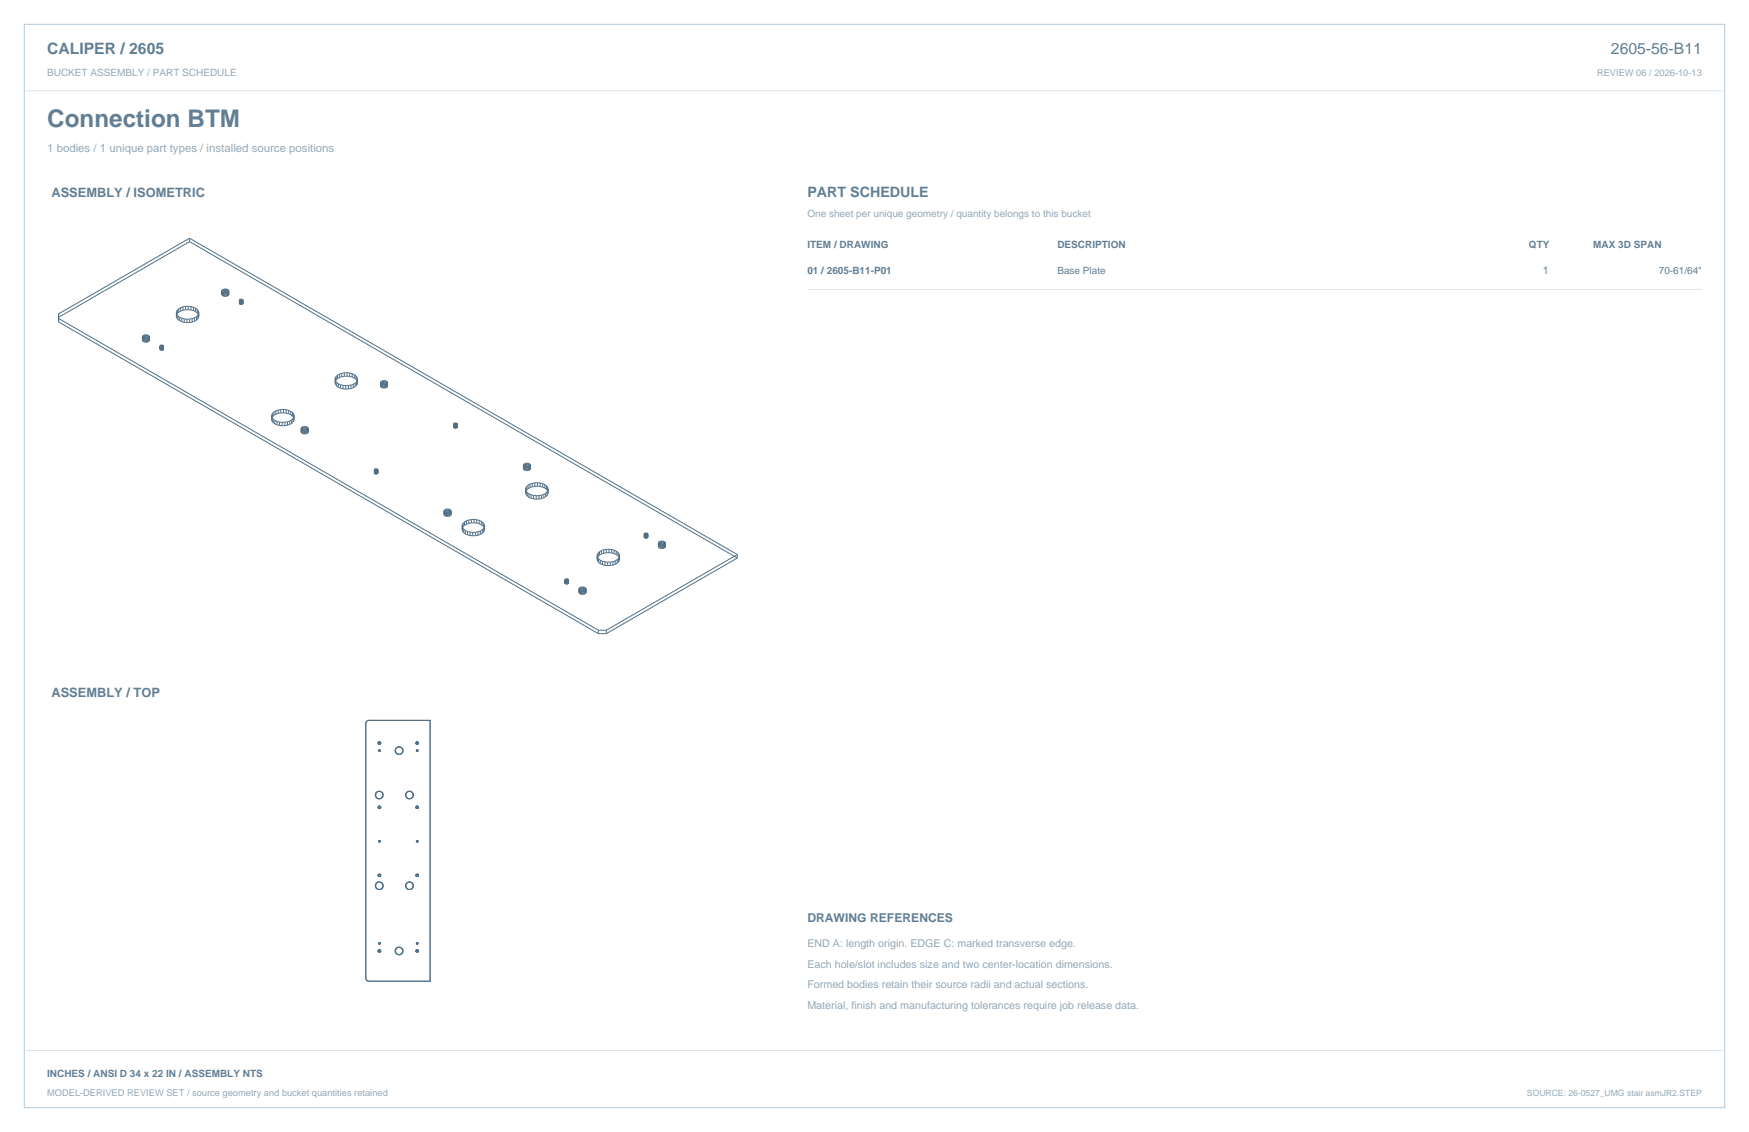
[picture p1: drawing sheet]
<svg xmlns="http://www.w3.org/2000/svg" width="864mm" height="559mm" viewBox="0 0 864 559" stroke-linecap="round" stroke-linejoin="round" font-family="sans-serif">
<path d="M12 12h840v535h-840z" fill="none" stroke="#b8cad8" stroke-width=".49"/>
<path d="M12 45h840M399 143h441M12 519h840" fill="none" stroke="#dbe5ed" stroke-width=".49"/>
<g fill="none" stroke="#536f85" stroke-width=".49">
<path d="M94 118v1M94 118l-65 37v4l266 154M94 118l270 156M94 119l-65 38M94 119l270 156M29 157l266 154M87 155v1M87 155h.1M87 156v1M87 154v1M87 155v2M87 155l1 1"/>
<path d="M87 157l1 1M88 153v2M88 153l-1 1M88 155h-1M88 156v2M88 156l1 1M88 158h1M88 152v2M88 152v1M88 154v1M89 157v1M89 158l1 1"/>
<path d="M89 157h1M89 152v2M89 152h-1M89 154h-1M90 159h1M90 157h1M90 157v2M90 151v2M90 151l-1 1M90 153l-1 1M91 159h1M91 157l1 1"/>
<path d="M91 157v2M92 151v2M92 151h-2M92 153h-2M92 158v1M93 151v2M93 151h1M93 151h-1M93 153h1M93 153h-1M94 158v1M94 159h-2"/>
<path d="M94 158h-2M94 151v2M94 151l1 1M94 153h1M95 159h-1M95 157v2M95 157l-1 1M95 152v1M95 152h2M95 153l2 1M96 157h-1M96 159h-1"/>
<path d="M96 157v2M97 152v2M97 152v1M97 154h.1M97 158l-1 1M97 156v2M97 156l-1 1M97 154l1 2M97 153v1M97 153h1M98 157l-1 1M98 156v1"/>
<path d="M98 156h-1M98 153v4M98 153v1M98 157h.1M98 154v2M110 146h.1M110 143v3M110 143v1M110 143h.1M110 144v2M110 144h.1M110 143v2"/>
<path d="M110 145v1M110 146h1M110 144l1 1M111 143v1M111 144l-1 1M111 143h-1M111 146h.1M111 145h.1M111 145v1M111 143h.1M111 144h.1M111 143h1"/>
<path d="M111 144h1M112 146h-1M112 145v1M112 145h-1M112 143v1M112 143h.1M112 144h.1M112 146h.1M112 145h.1M112 144l1 2M112 143v3M112 143h1"/>
<path d="M113 146h-1M113 144v2M113 144l-1 1M113 143v3M113 143v1M113 146h.1M113 144h.1M118 148h.1M118 150h.1M118 148h2M118 148v2M118 150h1"/>
<path d="M119 148v2M119 148h-1M119 150h.1M119 148h.1M119 148h1M120 148v2M120 148h.1M120 149l-2 1M120 149h.1M120 150h-1M120 149v1M120 150h.1"/>
<path d="M70 168h1M70 166v2M70 166l1 1M71 168v1M71 166v2M71 166h-1M71 169h.1M71 167v2M71 167h.1M71 165v2M71 165v1M71 167l-1 1"/>
<path d="M71 169h1M71 167h1M71 165h.1M72 169h.1M72 167h.1M72 167v2M72 165v2M72 165h-1M72 167h-1M72 165h.1M72 165h1M72 167h1"/>
<path d="M73 165v2M73 165h.1M73 167h.1M73 169h-1M73 167v2M73 167h-1M73 165v1M73 167l1 1M73 169h.1M73 166v3M73 166h1M74 166h.1"/>
<path d="M74 166v2M74 168l-1 1M74 168h.1M74 166l-1 1M79 173h.1M79 171h2M79 171v2M79 171h.1M79 170v3M79 170v1M79 170h.1M79 173h1"/>
<path d="M80 170v3M80 170h-1M80 173h.1M80 170h.1M80 170l1 1M81 173h-1M81 171v2M81 171h.1M81 172h-1l-1 1M81 172h.1M81 173h.1M81 172v1"/>
<path d="M165 187v2M165 187l1 1M165 189l1 1M166 187v1M166 187h-1M166 188l-1 1M166 188v2M166 188v1M166 190v1M166 186v2M166 186v1M166 188h.1"/>
<path d="M166 189v2M166 189h1M166 191h1M167 185v2M167 185l-1 1M167 187l-1 1M167 189v2M167 191l1 1M167 189l1 1M168 185v1M168 185h-1M168 186l-1 1"/>
<path d="M168 192h1M168 190h1M168 190v2M169 184v2M169 184l-1 1M169 186h-1M169 192h2M169 190h2M169 190v2M170 184v2M170 184h-1M170 186h-1"/>
<path d="M171 190v2M171 184v2M171 184h-1M171 184h2M171 186h-1M171 186h2M172 192h-1M172 190v2M172 190h-1M173 184v2M173 184h1M173 186h1"/>
<path d="M173 192h-1M173 190v2M173 190h-1M174 184v2M174 184l1 1M174 186l1 1M174 191l-1 1M174 190v1M174 190h-1M175 185v2M175 185l1 1M175 187h1"/>
<path d="M175 191h-1M175 189v2M175 189l-1 1M176 187l1 2M176 186v1M176 186h.1M176 190l-1 1M176 189v1M176 189h-1M176 186v3M176 186l1 1M177 189h-1"/>
<path d="M177 187v2M177 187l-1 2M188 191h.1M188 188v3M188 188v2M188 188h.1M188 191h1M188 190v1M188 190h1M189 188v2M189 190l-1 1M189 188h-1"/>
<path d="M189 191v1M189 190v1M189 190h.1M189 188h.1M189 192h1M189 190h1M189 190v2M190 190v2M190 188v2M190 188h-1M190 188h.1M190 190h-1"/>
<path d="M190 190h.1M190 192h.1M190 188h1M190 190h1M190 191v1M190 190v1M191 188v2M191 188h.1M191 190v1M191 191h-1M191 188v3M191 191h.1"/>
<path d="M191 190h-1M191 188v1M191 189v2M191 189v1M134 207v1M134 205v2M134 205v1M134 206v2M134 206l1 1M134 208l1 1M135 204v2M135 204l-1 1"/>
<path d="M135 206l-1 1M135 207v2M135 207l1 1M135 209h1M135 203v2M135 203v1M135 205v1M136 208v1M136 209l1 1M136 208h1M136 203v1M136 203h-1"/>
<path d="M136 204l-1 1M137 210h1M137 208h1M137 208v2M137 202v2M137 202l-1 1M137 204h-1M138 210h1M138 208h1M138 208v2M139 202v2M139 202h-2"/>
<path d="M139 204h-2M139 208v2M140 202v2M140 202h-1M140 202h1M140 204h-1M140 204h1M141 210h-2M141 208v2M141 208h-2M141 202v2M141 202l2 1"/>
<path d="M141 204h2M142 210h-1M142 208v2M142 208h-1M143 203v1M143 203h1M143 204l1 1M143 210h-1M143 208v2M143 208h-1M144 203v2M144 203v1"/>
<path d="M144 205h.1M144 209l-1 1M144 207v2M144 207l-1 1M144 205l1 1M144 204v1M144 204h1M145 208l-1 1M145 207v1M145 207h-1M145 206v2M145 204v2"/>
<path d="M145 204v1M145 208h.1M145 205v3M145 205v2M149 214h.1M149 211v3M149 211v1M149 211h.1M149 214h1M149 212v2M149 212h1M150 214h.1"/>
<path d="M150 212v2M150 212h.1M150 211v1M150 211h-1M150 212h-1M150 212v1M150 211h.1M150 213v1M151 211v1M151 211h-1M151 211h.1M151 212h-1"/>
<path d="M151 212h.1M151 214h-1M151 213v1M151 213h-1M151 214h.1M151 212v2M151 212v1M151 211h1M151 212l1 1M152 214h-1M152 211v3M152 211h.1"/>
<path d="M152 214h.1M152 212v2M152 212h-1M152 213v1M152 211v1M152 211v2M224 209v1M224 211h.1M224 209v2M224 209h.1M224 210h.1M224 211h1"/>
<path d="M225 209v2M225 209h-1M225 211h.1M225 209h.1M225 209h1M226 211h.1M226 211h-2M226 209v2M226 209h.1M226 211h-1M226 209l-2 1M185 232h.1"/>
<path d="M185 232v2M185 234h.1M185 232h2M185 231v3M185 231v1M185 231h.1M185 234h1M186 231v3M186 231h-1M186 231h.1M186 234h.1M186 231v1"/>
<path d="M186 232h.1M186 232v2M186 232h1M187 234h-1M187 232v2M187 232h.1M187 234h.1M187 234l-1-1-1 1M258 231l1 1M258 229v2M258 229l1 1M259 232h.1"/>
<path d="M259 229v3M259 229h-1M259 229h.1M259 230l1 1M259 230v2M259 232h1M259 229v1M259 230l-1 1M260 231v1M260 232h.1M260 231h.1M260 229v1"/>
<path d="M260 229h-1M260 230h-1M260 229h.1M260 229h1M260 230h.1M260 230h1M261 231h-1M261 232h-1M261 231v1M261 229v1M261 229h.1M261 230v1"/>
<path d="M261 240v1M261 240h-1M261 232h.1M261 229v3M261 230v2M261 229v2M261 229h1M261 231h1M262 232h-1M262 239v2M262 239l-1 1M262 229v3"/>
<path d="M262 229h.1M262 232h.1M262 229v1M262 231v1M262 230v1M262 230h-1M263 239v1M263 239h-1M264 238v2M264 238l-1 1M265 238v2M265 238h-1"/>
<path d="M265 238h2M267 238v2M267 238l1 1M268 239v1M268 239h1M269 239v2M269 239l1 1M270 240v1M270 240v2M219 254h.1M219 252v2M219 252l1 1"/>
<path d="M219 254h1M219 252h.1M220 254v1M220 252v2M220 252h-1M220 255h.1M220 253v2M220 253h.1M220 251v4M220 251v1M220 253l-1 1M220 251v2"/>
<path d="M220 251h.1M220 255h1M220 253h1M221 251v2M221 251h-1M221 253h-1M221 253v2M221 251h.1M221 251h1M221 253h1M221 253h.1M221 255h.1"/>
<path d="M222 251v2M222 251h.1M222 253h.1M222 255h-1M222 251v4M222 251v1M222 255h.1M222 253v2M222 253h-1M222 252v1M222 252h.1M222 253l1 1"/>
<path d="M222 252v3M222 252h1M223 254l-1 1M223 252v2M223 252h.1M223 252l-1 1M223 254h.1M228 259v2M229 258v2M229 258l-1 1M229 260l-1 1M229 258v1"/>
<path d="M229 258h.1M229 259v1M230 257v2M230 257l-1 1M230 259h-1M231 257v1M231 257h-1M231 258l-1 1M233 256v2M233 256l-2 1M233 258h-2M234 256v2"/>
<path d="M234 256h-1M234 256l1 1M234 258h-1M234 258h1M235 257v1M235 257h2M235 258l2 1M237 257v2M237 257h1M237 259h1M238 257v2M238 257v1"/>
<path d="M238 259v1M238 260h1M238 258v2M238 258l1 1M239 259h.1M239 259v1M239 259v3M239 259v2M260 243v1M260 241v2M260 241v1M260 242v2"/>
<path d="M260 242v1M260 244v1M260 240v2M260 240v1M260 243v2M260 243l1 1M260 245h1M261 241l-1 1M261 244v1M261 245l1 1M261 244h1M262 241h-1"/>
<path d="M262 246h1M262 244l1 1M262 244v2M263 240l-1 1M263 246h2M263 245h2M263 245v1M264 240h-1M265 245v1M265 240h-1M265 240h2M266 246h-1"/>
<path d="M266 245v1M266 245h-1M267 240h1M267 246h-1M267 244v2M267 244l-1 1M268 240l1 1M269 246h-2M269 244v2M269 244h-2M269 241l1 1M269 243v1"/>
<path d="M269 245v1M269 243v2M270 242h.1M270 245h-1M270 243v2M270 243h-1M270 242l1 2M270 241v1M270 241h1M271 244l-1 1M271 241v3M271 241l-1 2"/>
<path d="M228 261v1M228 261h1M228 262l1 1M229 261v2M229 261l1 1M229 263l1 1M230 262v2M230 264h1M230 262h1M231 264h1M231 262l1 1M231 262v2"/>
<path d="M232 264h1M232 263h1M232 263v1M233 263v1M235 264h-2M235 263v1M235 263h-2M236 264h-1M236 263v1M236 263h-1M237 264h-1M237 262v2"/>
<path d="M237 262l-1 1M238 263l-1 1M238 262v1M238 262h-1M239 263h-1M239 261v2M239 261l-1 1M239 260v2M239 262v1M295 275v1M295 275l1 1M295 276v1"/>
<path d="M295 274v3M295 274v1M295 277l1 1M295 273v2M295 273v1M296 276v2M296 276v1M296 278h.1M296 272v2M296 272l-1 1M296 274l-1 1M296 277v1"/>
<path d="M296 278l2 1M296 277h2M297 272v1M297 272h-1M297 273l-1 1M298 279h1M298 277h1M298 277v2M298 271v2M298 271l-1 1M298 273h-1M299 279h1"/>
<path d="M299 277l1 1M299 277v2M299 271v2M299 271h-1M299 273h-1M300 278v1M301 271v2M301 271h1M301 271h-2M301 273h1M301 273h-2M301 279h-1"/>
<path d="M301 277v2M301 277l-1 1M302 271v2M302 271l1 1M302 273h1M303 279h-2M303 277v2M303 277h-2M303 272v1M303 272h1M303 273l1 1M304 277h-1"/>
<path d="M304 279h-1M304 277v2M304 274h1M304 272v2M304 272l1 1M305 278l-1 1M305 276v2M305 276l-1 1M305 274l1 1M305 273v1M305 273h1M305 276h.1"/>
<path d="M305 277v1M305 276v1M306 275v1M306 273v2M306 273v1M306 277h-1M306 275v2M306 275l-1 1M306 276v1M306 274v2M306 274v1M318 265v1"/>
<path d="M318 263v1M318 265h.1M318 264h.1M318 263v3M318 263h.1M318 266h.1M318 266h1M319 266h.1M319 263v3M319 263h-1M319 263h.1M319 263h1"/>
<path d="M320 266h-1M320 263v3M320 263h.1M320 266h.1M320 263v2M320 265v1M320 265h-2M320 265h.1M320 263v1M320 264h-2M320 264h.1M325 268v2"/>
<path d="M325 268l1 1M325 270h.1M325 268h.1M325 270h1M325 267v3M325 267v1M326 270v1M326 269v1M326 269h.1M326 267v2M326 267h-1M326 269l-1 1"/>
<path d="M326 271h.1M326 269v2M326 267h.1M326 271h1M326 269h1M327 267v2M327 267h-1M327 269h-1M327 269v2M327 267h.1M327 269h.1M327 271h.1"/>
<path d="M327 267h1M327 269h1M328 271h-1M328 269v2M328 269h-1M328 267v4M328 267h.1M328 271h.1M328 267v2M328 267v1M328 269l1 1M328 270v1"/>
<path d="M328 269v1M328 269h.1M328 268v2M328 268h1M328 270h.1M329 270h-1M329 268v2M329 268l-1 1M364 274v1M364 274l-65 37M364 275l-65 38M279 286h.1"/>
<path d="M279 288h.1M279 286v2M279 286l1 1M279 288h2M279 288h1M280 288h.1M280 286v2M280 286h-1M280 286h.1M280 286h1M280 287h.1M281 286v2"/>
<path d="M281 286h.1M281 288h-1M281 288h.1M281 286l-1 1M286 293h.1M286 290v3M286 290v1M286 290h.1M286 293h1M286 291v2M286 291l1 1M287 290v2"/>
<path d="M287 290h-1M287 292l-1 1M287 293h.1M287 292v1M287 292h.1M287 290h.1M287 293h1M287 292h1M287 290v1M287 291v1M288 292v1M288 290v1"/>
<path d="M288 290h-1M288 290h.1M288 291h-1M288 291h.1M288 293h.1M288 292h.1M288 290h1M288 291l1 1M289 290v3M289 290h.1M289 292h.1M289 293h-1"/>
<path d="M289 292h-1M289 290v2M289 292v1M289 291v1M289 293h.1M289 291v2M289 290v1M289 291h.1M295 311v2M295 311h4M295 313h4M299 311v2"/>
<path d="M181 357h.1M181 357v126M182 356h.1M182 356h30M182 356l-1 1M212 356h.1M212 356v128M187 367h.1M187 366v1M187 366h.1M187 371h.1M187 370h.1"/>
<path d="M187 370v1M187 366h1M188 367h.1M188 366h.1M188 367h-1M188 366v1M195 371h.1M195 370h.1M195 370v1M195 371l1 1M196 372h.1M196 369h.1"/>
<path d="M196 369l-1 1M196 372h1M197 372h.1M197 369h.1M197 369h-1M197 369h1M198 372h.1M198 369h.1M198 372h-1M198 369l1 1M199 371h.1M199 370h.1"/>
<path d="M199 371l-1 1M199 370v1M205 367h.1M205 366v1M205 366h.1M205 367h1M206 371h.1M206 370v1M206 370h.1M206 367h.1M206 366h.1M206 366h-1"/>
<path d="M206 366v1M185 392h.1M185 392v1M185 393h.1M185 393h1M186 393h.1M186 392h.1M186 393v1M186 392h-1M186 394h.1M186 391h.1M186 391v1"/>
<path d="M186 394h1M187 394h.1M187 391h.1M187 391h-1M187 399h.1M187 398h.1M187 398v1M187 391h1M187 398h1M188 399h.1M188 398h.1M188 399h-1"/>
<path d="M188 398v1M188 394h.1M188 391h.1M188 394h-1M188 391h1M189 394h.1M189 391h.1M189 394h-1M189 391v1M189 393h.1M189 392h.1M189 393v1"/>
<path d="M189 392v1M200 392h.1M200 392v1M200 393h.1M200 393l1 1M201 394h.1M201 391h.1M201 391l-1 1M201 394h1M202 394h.1M202 391h.1M202 391h-1"/>
<path d="M202 391h1M203 394h.1M203 391h.1M203 394h-1M203 391l1 1M204 393h.1M204 392h.1M204 393l-1 1M204 392v1M205 399h.1M205 398h.1M205 398v1"/>
<path d="M205 399h1M206 399h.1M206 398h.1M206 398h-1M206 398v1M187 415h.1M187 415v1M187 416h.1M206 415h.1M206 415v1M206 416h.1M185 437h.1"/>
<path d="M185 437v1M185 438h.1M185 438h1M186 438h.1M186 436h.1M186 436l-1 1M186 438v1M186 439h.1M186 439h1M187 439h.1M187 435h.1M187 435l-1 1"/>
<path d="M187 432h.1M187 432v1M187 433h.1M187 435h1M187 432h1M188 432h.1M188 432l-1 1M188 439h.1M188 435h.1M188 439h-1M188 435v1M188 436h.1"/>
<path d="M188 436h1M189 438h.1M189 436h.1M189 438l-1 1M189 436v1M189 437h.1M189 437v1M200 437h.1M200 437v1M200 438h.1M200 436h.1M200 438h1"/>
<path d="M200 436v1M201 438h.1M201 436h.1M201 438v1M201 436h-1M201 439h.1M201 435h.1M201 439h1M201 435v1M202 439h.1M202 435h.1M202 435h-1"/>
<path d="M202 435h1M203 439h.1M203 435h.1M203 439h-1M203 435v1M203 436h.1M203 438h.1M203 438v1M203 436h1M204 438h.1M204 436h.1M204 438h-1"/>
<path d="M204 436v1M204 437h.1M204 437v1M205 432h.1M205 432v1M205 433h.1M205 433h1M206 433h.1M206 432h.1M206 432h-1M206 432v1M187 469h.1"/>
<path d="M187 469v1M187 470h.1M187 466h.1M187 465v1M187 465h.1M187 469h1M188 470h.1M188 469h.1M188 470h-1M188 469v1M195 469h.1M195 469v1"/>
<path d="M195 470h.1M195 470l1 1M196 471h.1M196 468h.1M196 468l-1 1M196 471h1M197 471h.1M197 468h.1M197 468h-1M197 468h1M198 471h.1M198 468h.1"/>
<path d="M198 471h-1M198 468l1 1M199 470h.1M199 469h.1M199 470l-1 1M199 469v1M205 469h.1M205 469v1M205 470h.1M205 470h1M206 466h.1M206 470h.1"/>
<path d="M206 469h.1M206 469h-1M206 465h.1M206 465v1M206 469v1M181 483h.1M181 483l1 1M182 484h.1M182 484h30M212 484h.1"/>
</g>
<text font-size="12" fill="#617e94" x="23" y="63">Connection BTM</text>
<g font-size="7.8" fill="#617e94">
<text x="23" y="27">CALIPER / 2605</text>
<text x="795" y="27">2605-56-B11</text>
</g>
<text font-size="7.1" fill="#617e94" x="399" y="97">PART SCHEDULE</text>
<g font-size="6.3" fill="#617e94">
<text x="25" y="97">ASSEMBLY / ISOMETRIC</text>
<text x="25" y="344">ASSEMBLY / TOP</text>
</g>
<text font-size="6" fill="#617e94" x="399" y="455">DRAWING REFERENCES</text>
<text font-size="5.6" fill="#93a8b9" x="23" y="75">1 bodies / 1 unique part types / installed source positions</text>
<text font-size="5.3" fill="#617e94" x="762" y="135">1</text>
<g font-size="5.3" fill="#93a8b9">
<text x="399" y="467">END A: length origin. EDGE C: marked transverse edge.</text>
<text x="399" y="478">Each hole/slot includes size and two center-location dimensions.</text>
<text x="399" y="488">Formed bodies retain their source radii and actual sections.</text>
<text x="399" y="498">Material, finish and manufacturing tolerances require job release data.</text>
</g>
<g font-size="4.9" fill="#93a8b9">
<text x="23" y="38">BUCKET ASSEMBLY / PART SCHEDULE</text>
<text x="399" y="107">One sheet per unique geometry / quantity belongs to this bucket</text>
</g>
<g font-size="4.9" fill="#617e94">
<text x="399" y="122">ITEM / DRAWING</text>
<text x="522" y="122">DESCRIPTION</text>
<text x="755" y="122">QTY</text>
<text x="787" y="122">MAX 3D SPAN</text>
<text x="399" y="135">01 / 2605-B11-P01</text>
<text x="522" y="135">Base Plate</text>
<text x="819" y="135">70-61/64&quot;</text>
<text x="23" y="532">INCHES / ANSI D 34 x 22 IN / ASSEMBLY NTS</text>
</g>
<g font-size="4.6" fill="#93a8b9">
<text x="789" y="38">REVIEW 06 / 2026-10-13</text>
<text x="23" y="541">MODEL-DERIVED REVIEW SET / source geometry and bucket quantities retained</text>
</g>
<text font-size="4.2" fill="#93a8b9" x="754" y="541">SOURCE: 26-0527_UMG stair asmJR2.STEP</text>
</svg>
